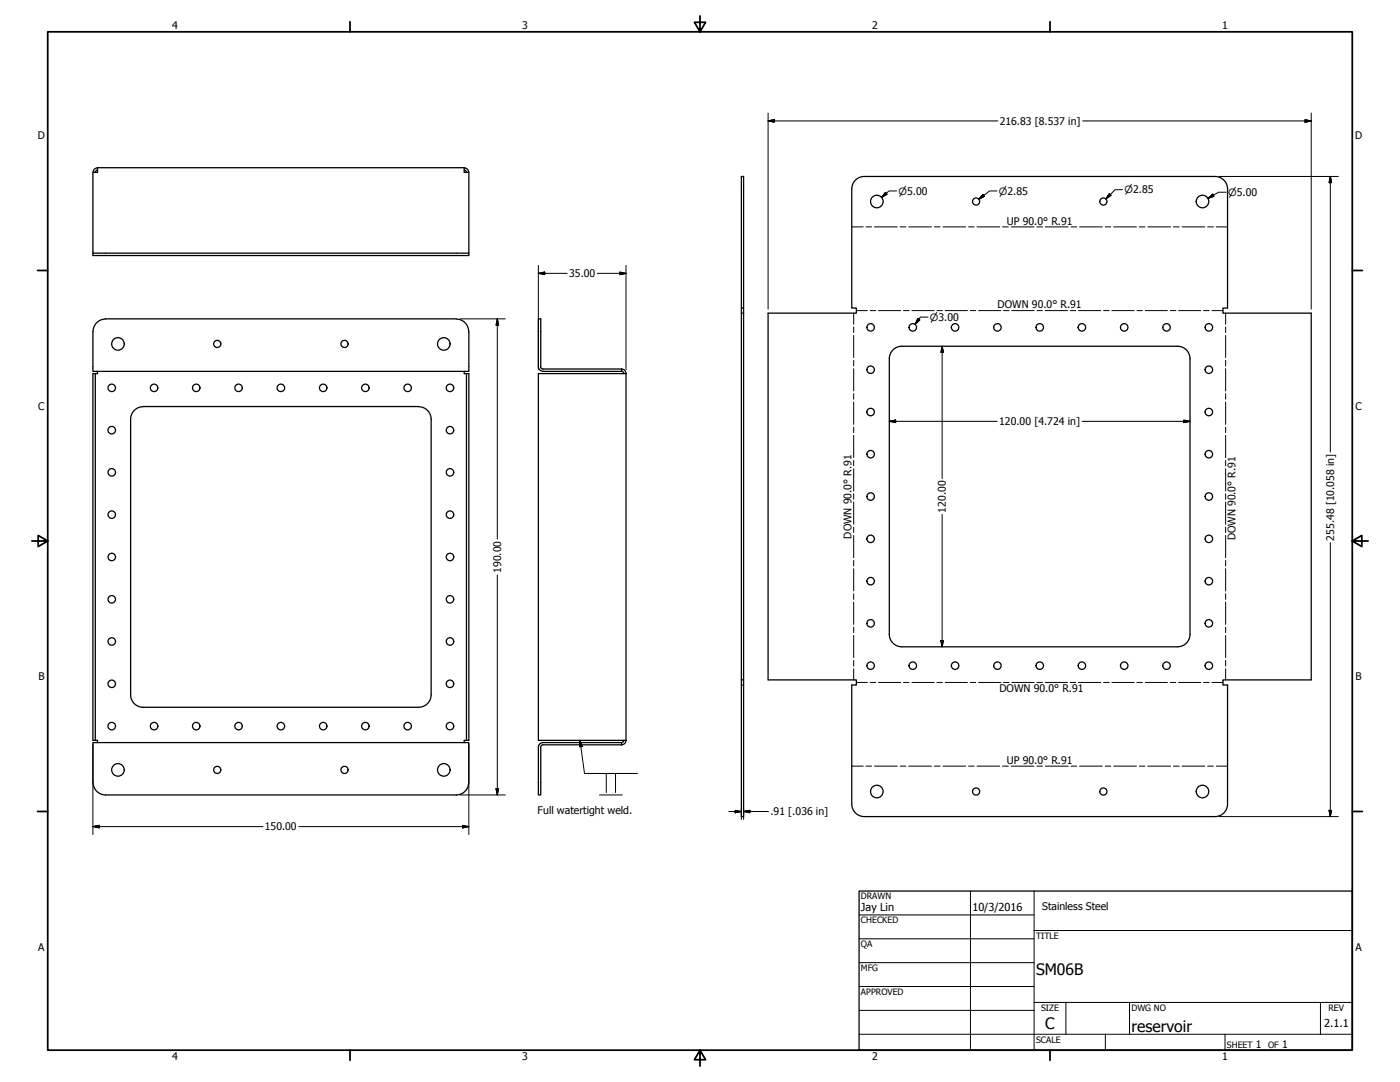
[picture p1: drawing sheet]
<svg xmlns="http://www.w3.org/2000/svg" width="559mm" height="432mm" viewBox="0 0 559 432" stroke-linecap="round" stroke-linejoin="round" font-family="sans-serif">
<!-- layer: Visible (ANSI) -->
<g fill="none" stroke="#000" stroke-width=".51">
<path d="M38.9 66.9v1.9h-1.8v32.2M38.9 66.9h146.4M39 67.9l-.7 .3-.3 .6M39 67l-1.3 .5-.6 1.3M185.3 67.9l.6 .3 .3 .6M185.3 67l1.2 .5 .6 1.3M185.3 66.9v1.9h1.8v32.2M341.2 72.2l.6-.6a5 5 0 0 1 3.2-1.2h140a5 5 0 0 1 5 5v47.5h-1.9v2.1h35.3v146.3h-35.3v2.1h1.9v47.5a5 5 0 0 1-5.1 5h-139.9a5 5 0 0 1-5-5v-47.5h1.8v-2.1h-35.2v-146.3h35.2v-2.1h-1.8v-47.5a5 5 0 0 1 1.2-3.2zM37.1 101h150v1h-150zM42.1 127.3h140M182.1 127.3a5.1 5.1 0 0 1 5 5v15.9h-150v-15.9a5 5 0 0 1 5-5M295.9 122.9v2.1h.9"/>
<path d="M295.9 125v146.3h.9v-146.3M296.8 122.9h-.9v-52.5h.9v54.6M360 138.2a5 5 0 0 0-5 5M360 138.2h110a5 5 0 0 1 5 5M38 149.1v146.4M38.9 148.2v.9h-1.8v146.4h1.8v.9M185.3 148.2v.9h1.8v146.4h-1.8v.9M186.2 149.1v146.4M214.9 146.4v-19.1h.9v19.1M214.9 146.3l.5 1.3 1.3 .5 31.4 .1v-.9M215.8 146.3l.2 .7 .7 .3h31.4M248.1 148.1l.6 .3 .3 .7"/>
<path d="M248.1 147.3l1.2 .5 .6 1.3M249.9 149.1h-35v146.4h35M249.9 149.1v146.4M355 143.1v110a5 5 0 0 0 4.9 5M475 143.1v110a5 5 0 0 1-5 5h-110M57.1 162.2h110M57.1 162.3a5 5 0 0 0-5 5v110a5 5 0 0 0 5 5h110a5 5 0 0 0 5-5v-110M167.1 162.3a5 5 0 0 1 5 5M295.9 273.4h.9v52.5h-.9zM295.9 271.3v2.1M296.8 271.3v2.1M248.1 296.4h-31.4l-.9 .2-.7 .7-.2 .9v19h.9v-19"/>
<path d="M248.1 297.2h-31.4l-.7 .3-.2 .7M248.1 296.4v.8M249 295.4l-.3 .7-.6 .3M249.9 295.4l-.6 1.3-1.2 .5M37.1 312.3v-15.9h150v15.9M37.1 312.3a5 5 0 0 0 5 4.9h140a5 5 0 0 0 5-4.9"/>
<circle cx="350" cy="80.4" r="2.51"/>
<circle cx="389.6" cy="80.4" r="1.43"/>
<circle cx="440.4" cy="80.4" r="1.43"/>
<circle cx="480" cy="80.4" r="2.51"/>
<circle cx="47.1" cy="137.3" r="2.51"/>
<circle cx="86.7" cy="137.3" r="1.43"/>
<circle cx="137.5" cy="137.3" r="1.43"/>
<circle cx="177.1" cy="137.3" r="2.51"/>
<circle cx="347.5" cy="130.7" r="1.49"/>
<circle cx="364.3" cy="130.7" r="1.49"/>
<circle cx="381.2" cy="130.7" r="1.49"/>
<circle cx="398.1" cy="130.7" r="1.49"/>
<circle cx="415" cy="130.7" r="1.49"/>
<circle cx="431.8" cy="130.7" r="1.49"/>
<circle cx="448.7" cy="130.7" r="1.49"/>
<circle cx="465.6" cy="130.7" r="1.49"/>
<circle cx="482.5" cy="130.7" r="1.49"/>
<circle cx="44.6" cy="154.8" r="1.49"/>
<circle cx="61.5" cy="154.8" r="1.49"/>
<circle cx="78.3" cy="154.8" r="1.49"/>
<circle cx="95.2" cy="154.8" r="1.49"/>
<circle cx="112.1" cy="154.8" r="1.49"/>
<circle cx="129" cy="154.8" r="1.49"/>
<circle cx="145.8" cy="154.8" r="1.49"/>
<circle cx="162.7" cy="154.8" r="1.49"/>
<circle cx="179.6" cy="154.8" r="1.49"/>
<circle cx="347.5" cy="147.5" r="1.49"/>
<circle cx="482.5" cy="147.5" r="1.49"/>
<circle cx="44.6" cy="171.7" r="1.49"/>
<circle cx="179.6" cy="171.7" r="1.49"/>
<circle cx="347.5" cy="164.4" r="1.49"/>
<circle cx="482.5" cy="164.4" r="1.49"/>
<circle cx="44.6" cy="188.5" r="1.49"/>
<circle cx="179.6" cy="188.5" r="1.49"/>
<circle cx="347.5" cy="181.3" r="1.49"/>
<circle cx="347.5" cy="198.2" r="1.49"/>
<circle cx="482.5" cy="181.3" r="1.49"/>
<circle cx="482.5" cy="198.2" r="1.49"/>
<circle cx="44.6" cy="205.4" r="1.49"/>
<circle cx="179.6" cy="205.4" r="1.49"/>
<circle cx="347.5" cy="215" r="1.49"/>
<circle cx="482.5" cy="215" r="1.49"/>
<circle cx="44.6" cy="239.2" r="1.49"/>
<circle cx="44.6" cy="222.3" r="1.49"/>
<circle cx="179.6" cy="239.2" r="1.49"/>
<circle cx="179.6" cy="222.3" r="1.49"/>
<circle cx="347.5" cy="231.9" r="1.49"/>
<circle cx="482.5" cy="231.9" r="1.49"/>
<circle cx="44.6" cy="256" r="1.49"/>
<circle cx="179.6" cy="256" r="1.49"/>
<circle cx="347.5" cy="248.8" r="1.49"/>
<circle cx="482.5" cy="248.8" r="1.49"/>
<circle cx="44.6" cy="272.9" r="1.49"/>
<circle cx="179.6" cy="272.9" r="1.49"/>
<circle cx="347.5" cy="265.7" r="1.49"/>
<circle cx="364.3" cy="265.7" r="1.49"/>
<circle cx="381.2" cy="265.7" r="1.49"/>
<circle cx="398.1" cy="265.7" r="1.49"/>
<circle cx="415" cy="265.7" r="1.49"/>
<circle cx="431.8" cy="265.7" r="1.49"/>
<circle cx="448.7" cy="265.7" r="1.49"/>
<circle cx="465.6" cy="265.7" r="1.49"/>
<circle cx="482.5" cy="265.7" r="1.49"/>
<circle cx="44.6" cy="289.8" r="1.49"/>
<circle cx="61.5" cy="289.8" r="1.49"/>
<circle cx="78.3" cy="289.8" r="1.49"/>
<circle cx="95.2" cy="289.8" r="1.49"/>
<circle cx="112.1" cy="289.8" r="1.49"/>
<circle cx="129" cy="289.8" r="1.49"/>
<circle cx="145.8" cy="289.8" r="1.49"/>
<circle cx="162.7" cy="289.8" r="1.49"/>
<circle cx="179.6" cy="289.8" r="1.49"/>
<circle cx="47.1" cy="307.2" r="2.51"/>
<circle cx="86.7" cy="307.2" r="1.43"/>
<circle cx="137.5" cy="307.2" r="1.43"/>
<circle cx="177.1" cy="307.2" r="2.51"/>
<circle cx="350" cy="315.9" r="2.51"/>
<circle cx="389.6" cy="315.9" r="1.43"/>
<circle cx="440.4" cy="315.9" r="1.43"/>
<circle cx="480" cy="315.9" r="2.51"/>
</g>
<!-- layer: Bend Centerline (ANSI) -->
<g fill="none" stroke="#000" stroke-width=".4">
<path d="M340 90.6h4.6M345.6 90.6h2.3M349.1 90.6h9M359.3 90.6h2.3M362.7 90.6h9.1M372.9 90.6h2.3M376.4 90.6h9M386.6 90.6h2.2M390 90.6h9M400.2 90.6h2.3M403.6 90.6h9.1M413.8 90.6h2.3"/>
<path d="M417.3 90.6h9M427.5 90.6h2.3M430.9 90.6h9.1M441.1 90.6h2.3M444.5 90.6h9.1M454.7 90.6h2.3M458.2 90.6h9M468.4 90.6h2.3M471.8 90.6h9.1M482 90.6h2.3M485.5 90.6h4.5M340.7 125v4.4"/>
<path d="M340.7 130.5v2.2M340.7 133.9v8.8M341.8 124h4.4M347.3 124h2.3M350.6 124h8.9M360.6 124h2.2M364 124h8.9M374 124h2.2M377.3 124h8.8M387.3 124h2.1M390.6 124h8.9M400.6 124h2.2"/>
<path d="M403.9 124h8.8M413.9 124h2.2M417.2 124h8.9M427.2 124h2.2M430.5 124h8.9M440.5 124h2.2M443.8 124h8.9M453.8 124h2.2M457.1 124h8.9M467.1 124h2.2M470.4 124h8.9M480.4 124h2.2"/>
<path d="M483.7 124h4.4M489.2 125v4.4M489.2 130.5v2.2M489.2 133.9v8.8M340.7 143.8v2.2M340.7 147.1v8.9M340.7 157.1v2.2M489.2 143.8v2.2M489.2 147.1v8.9M489.2 157.1v2.2M340.7 160.5v8.9M340.7 170.4v2.3"/>
<path d="M340.7 173.7v8.9M489.2 160.5v8.9M489.2 170.4v2.3M489.2 173.7v8.9M340.7 183.8v2.1M340.7 187.1v8.9M340.7 197v2.3M489.2 183.8v2.1M489.2 187.1v8.9M489.2 197v2.3M340.7 200.3v8.9M340.7 210.4v2.1"/>
<path d="M340.7 213.7v8.9M489.2 200.3v8.9M489.2 210.4v2.1M489.2 213.7v8.9M340.7 223.6v2.3M340.7 226.9v8.9M340.7 237v2.2M489.2 223.6v2.3M489.2 226.9v8.9M489.2 237v2.2M340.7 240.3v8.9M340.7 250.3v2.2"/>
<path d="M340.7 253.6v8.8M489.2 240.3v8.9M489.2 250.3v2.2M489.2 253.6v8.8M340.7 263.6v2.2M340.7 266.9v4.4M341.8 272.4h4.4M347.3 272.4h2.3M350.6 272.4h8.9M360.6 272.4h2.2M364 272.4h8.9M374 272.4h2.2"/>
<path d="M377.3 272.4h8.8M387.3 272.4h2.1M390.6 272.4h8.9M400.6 272.4h2.2M403.9 272.4h8.8M413.9 272.4h2.2M417.2 272.4h8.9M427.2 272.4h2.2M430.5 272.4h8.9M440.5 272.4h2.2M443.8 272.4h8.9M453.8 272.4h2.2"/>
<path d="M457.1 272.4h8.9M467.1 272.4h2.2M470.4 272.4h8.9M480.4 272.4h2.2M483.7 272.4h4.4M489.2 263.6v2.2M489.2 266.9v4.4M340 305.8h4.6M345.6 305.8h2.3M349.1 305.8h9M359.3 305.8h2.3M362.7 305.8h9.1"/>
<path d="M372.9 305.8h2.3M376.4 305.8h9M386.6 305.8h2.2M390 305.8h9M400.2 305.8h2.3M403.6 305.8h9.1M413.8 305.8h2.3M417.3 305.8h9M427.5 305.8h2.3M430.9 305.8h9.1M441.1 305.8h2.3M444.5 305.8h9.1"/>
<path d="M454.7 305.8h2.3M458.2 305.8h9M468.4 305.8h2.3M471.8 305.8h9.1M482 305.8h2.3M485.5 305.8h4.5"/>
</g>
<!-- layer: Border (ANSI) -->
<g fill="none" stroke="#000" stroke-width=".7">
<path d="M19 12.7h520.8v406.4h-520.8zM139.7 8.6v4.1M279.4 6.3v6.4l-2.2-3.8h4.4l-2.2 3.8M419.1 8.6v4.1M15 107.9h4M539.8 107.9h4M12.7 215.9h6.3l-3.8-2.2v4.4l3.8-2.2M539.8 215.9l3.8 2.2v-4.4l-3.8 2.2h6.3M15 323.8h4M539.8 323.8h4M139.7 419.1v4.1M279.4 419.1l2.2 3.8h-4.4l2.2-3.8v6.3"/>
<path d="M419.1 419.1v4.1"/>
</g>
<!-- layer: Title (ANSI) -->
<g fill="none" stroke="#000" stroke-width=".4">
<path d="M387.3 355.6v63.5M412.7 355.6v63.5M342.9 365.1h69.8M342.9 374.6h69.8M412.7 371.3h127.1M342.9 384.2h69.8M342.9 393.7h69.8M342.9 412.7h196.9M342.9 403.2h69.8M412.7 400h127.1M425.4 400v12.7M441.2 412.7v6.4"/>
<path d="M450.8 400v12.7M488.9 412.7v6.4M527 400v12.7"/>
</g>
<path d="M342.9 355.6h196.9v63.5h-196.9z" fill="none" stroke="#000" stroke-width=".51"/>
<!-- layer: Dimension (ANSI) -->
<g fill="none" stroke="#000" stroke-width=".4">
<path d="M306.6 48.3l2.5-.5v1zM306.6 48.3h91.7M306.6 45.1v78.3M432.1 48.3h91.3M520.9 47.8l2.5 .5-2.5 .5zM523.4 45.1v78.3M353.4 76.8l.7 .7-2.2 1.3zM357.9 76.2h-3.1l-2.9 2.6M392.4 77.6l.6 .8-2.3 1.1zM398 76.2h-3l-4.3 3.3M442.8 77.3l.7 .7-2.1 1.4zM448.1 75.7h-3l-3.7 3.7"/>
<path d="M482.2 79.2l1.9-1.7 .5 .9zM486.6 70.4h47.6M489.4 76.7h-3l-4.2 2.5M531 70.4l.5 2.5h-1zM531 70.4v110M214.9 109.1l2.5-.5v1zM214.9 109.1h11.5M214.9 105.9v41.6M238.4 109.1h11.5M247.4 108.6l2.5 .5-2.5 .5zM249.9 105.9v41.6M183.7 127.3h18"/>
<path d="M198.5 127.3l.5 2.5h-1zM198.5 127.3v87.8M366.3 127.1l.9 .6-1.9 1.8zM370.4 126.6h-3.1l-2 2.9M376 138.2l.6 2.5h-1.1zM376 138.2v52.8M355 168.1l2.5-.5v1.1zM355 168.1h43M431.9 168.1h43.1M472.5 167.6l2.5 .5-2.5 .6zM376 205.3v52.8M531 216.5v109.4"/>
<path d="M198.5 229.4v87.8M375.5 255.7h1.1l-.6 2.4zM37.1 297.1v36M187.1 297.1v36M183.7 317.2h18M198 314.8h1l-.5 2.4zM37.1 329.9l2.5-.5v1zM37.1 329.9h67.9M119.3 329.9h67.8M184.6 329.4l2.5 .5-2.5 .5zM290.9 323.8h5M293.4 323.4l2.5 .4-2.5 .6z"/>
<path d="M295.9 322.5v4.5M296.8 323.8l2.5-.4v1zM296.8 323.8h9.9M296.8 322.5v4.5M486.6 325.9h47.6M530.5 323.4h1l-.5 2.5z"/>
</g>
<g fill="#000" stroke="#000" stroke-width=".4">
<path d="M306.6 48.3l2.5-.5zM306.6 48.3l2.5-.5v1zM520.9 48.8l2.5-.5zM520.9 47.8l2.5 .5-2.5 .5zM353.4 76.8l-1.5 2zM353.4 76.8l.7 .7-2.2 1.3zM392.4 77.6l-1.7 1.9zM392.4 77.6l.6 .8-2.3 1.1zM442.8 77.3l-1.4 2.1zM442.8 77.3l.7 .7-2.1 1.4zM482.2 79.2l1.9-1.7zM482.2 79.2l1.9-1.7 .5 .9z"/>
<path d="M531 70.4l.5 2.5zM531 70.4l.5 2.5h-1zM214.9 109.1l2.5-.5zM214.9 109.1l2.5-.5v1zM247.4 109.6l2.5-.5zM247.4 108.6l2.5 .5-2.5 .5zM198.5 127.3l.5 2.5zM198.5 127.3l.5 2.5h-1zM366.3 127.1l-1 2.4zM366.3 127.1l.9 .6-1.9 1.8zM376 138.2l.6 2.5zM376 138.2l.6 2.5h-1.1z"/>
<path d="M355 168.1l2.5-.5zM355 168.1l2.5-.5v1.1zM472.5 168.7l2.5-.6zM472.5 167.6l2.5 .5-2.5 .6zM375.5 255.7l.5 2.4zM375.5 255.7h1.1l-.6 2.4zM198 314.8l.5 2.4zM198 314.8h1l-.5 2.4zM37.1 329.9l2.5-.5zM37.1 329.9l2.5-.5v1zM184.6 330.4l2.5-.5zM184.6 329.4l2.5 .5-2.5 .5z"/>
<path d="M293.4 324.4l2.5-.6zM293.4 323.4l2.5 .4-2.5 .6zM296.8 323.8l2.5-.4zM296.8 323.8l2.5-.4v1zM530.5 323.4l.5 2.5zM530.5 323.4h1l-.5 2.5z"/>
</g>
<!-- layer: Symbol (ANSI) -->
<path d="M231.5 295.5l.8 2.4-1 .1zM231.5 295.5l1.8 13.2h21.1M239.3 317.2h9.1M242 308.7v7.6M245.7 308.7v7.6" fill="none" stroke="#000" stroke-width=".4"/>
<path d="M231.5 295.5l.8 2.4zM231.5 295.5l.8 2.4-1 .1z" fill="#000" stroke="#000" stroke-width=".4"/>
<g font-size="6.3">
<text x="413.5" y="389.1">SM06B</text>
<text x="417.2" y="410.6">C</text>
<text x="451.6" y="411.9">reservoir</text>
</g>
<g font-size="4.4">
<text x="343.7" y="363.5">Jay Lin</text>
<text x="388.1" y="363.7">10/3/2016</text>
<text x="528.5" y="410">2.1.1</text>
</g>
<g font-size="4.2">
<text x="68.7" y="11.7">4</text>
<text x="208.4" y="11.7">3</text>
<text x="348.1" y="11.7">2</text>
<text x="487.8" y="11.7">1</text>
<text x="399" y="49.8">216.83 [8.537 in]</text>
<text x="15.1" y="55.5">D</text>
<text x="540.9" y="55.5">D</text>
<text x="401.8" y="89.7">UP 90.0° R.91</text>
<text x="227.2" y="110.6">35.00</text>
<text x="398.2" y="123.1">DOWN 90.0° R.91</text>
<text x="15.2" y="163.4">C</text>
<text x="541" y="163.4">C</text>
<text x="398.8" y="169.7">120.00 [4.724 in]</text>
<text x="377.6" y="204.5" transform="rotate(-90 377.6 204.5)">120.00</text>
<text x="339.9" y="214.9" transform="rotate(-90 339.9 214.9)">DOWN 90.0° R.91</text>
<text x="493.1" y="215.6" transform="rotate(-90 493.1 215.6)">DOWN 90.0° R.91</text>
<text x="532.5" y="215.7" transform="rotate(-90 532.5 215.7)">255.48 [10.058 in]</text>
<text x="200" y="228.6" transform="rotate(-90 200 228.6)">190.00</text>
<text x="15.3" y="271.4">B</text>
<text x="541.1" y="271.4">B</text>
<text x="398.9" y="276.3">DOWN 90.0° R.91</text>
<text x="401.8" y="304.9">UP 90.0° R.91</text>
<text x="214.6" y="325">Full watertight weld.</text>
<text x="307.5" y="325.4">.91 [.036 in]</text>
<text x="105.7" y="331.4">150.00</text>
<text x="416" y="363.1">Stainless Steel</text>
<text x="15.2" y="379.3">A</text>
<text x="541" y="379.3">A</text>
<text x="501.3" y="418.3">1</text>
<text x="511.8" y="418.3">1</text>
<text x="68.7" y="423.2">4</text>
<text x="208.4" y="423.2">3</text>
<text x="348.1" y="423.2">2</text>
<text x="487.8" y="423.2">1</text>
</g>
<g font-size="4">
<text x="358.6" y="77.7">⌀5.00</text>
<text x="398.7" y="77.7">⌀2.85</text>
<text x="448.9" y="77.2">⌀2.85</text>
<text x="490.2" y="78.2">⌀5.00</text>
<text x="371.2" y="128">⌀3.00</text>
</g>
<g font-size="3.5">
<text x="343.7" y="358.9">DRAWN</text>
<text x="343.7" y="368.5">CHECKED</text>
<text x="413.5" y="374.6">TITLE</text>
<text x="343.7" y="378">QA</text>
<text x="343.7" y="387.5">MFG</text>
<text x="343.7" y="397.1">APPROVED</text>
<text x="415.5" y="403.4">SIZE</text>
<text x="451.6" y="403.4">DWG NO</text>
<text x="530.3" y="403.4">REV</text>
<text x="413.5" y="416.1">SCALE</text>
<text x="489.7" y="418.3">SHEET</text>
<text x="506.2" y="418.3">OF</text>
</g>
</svg>
